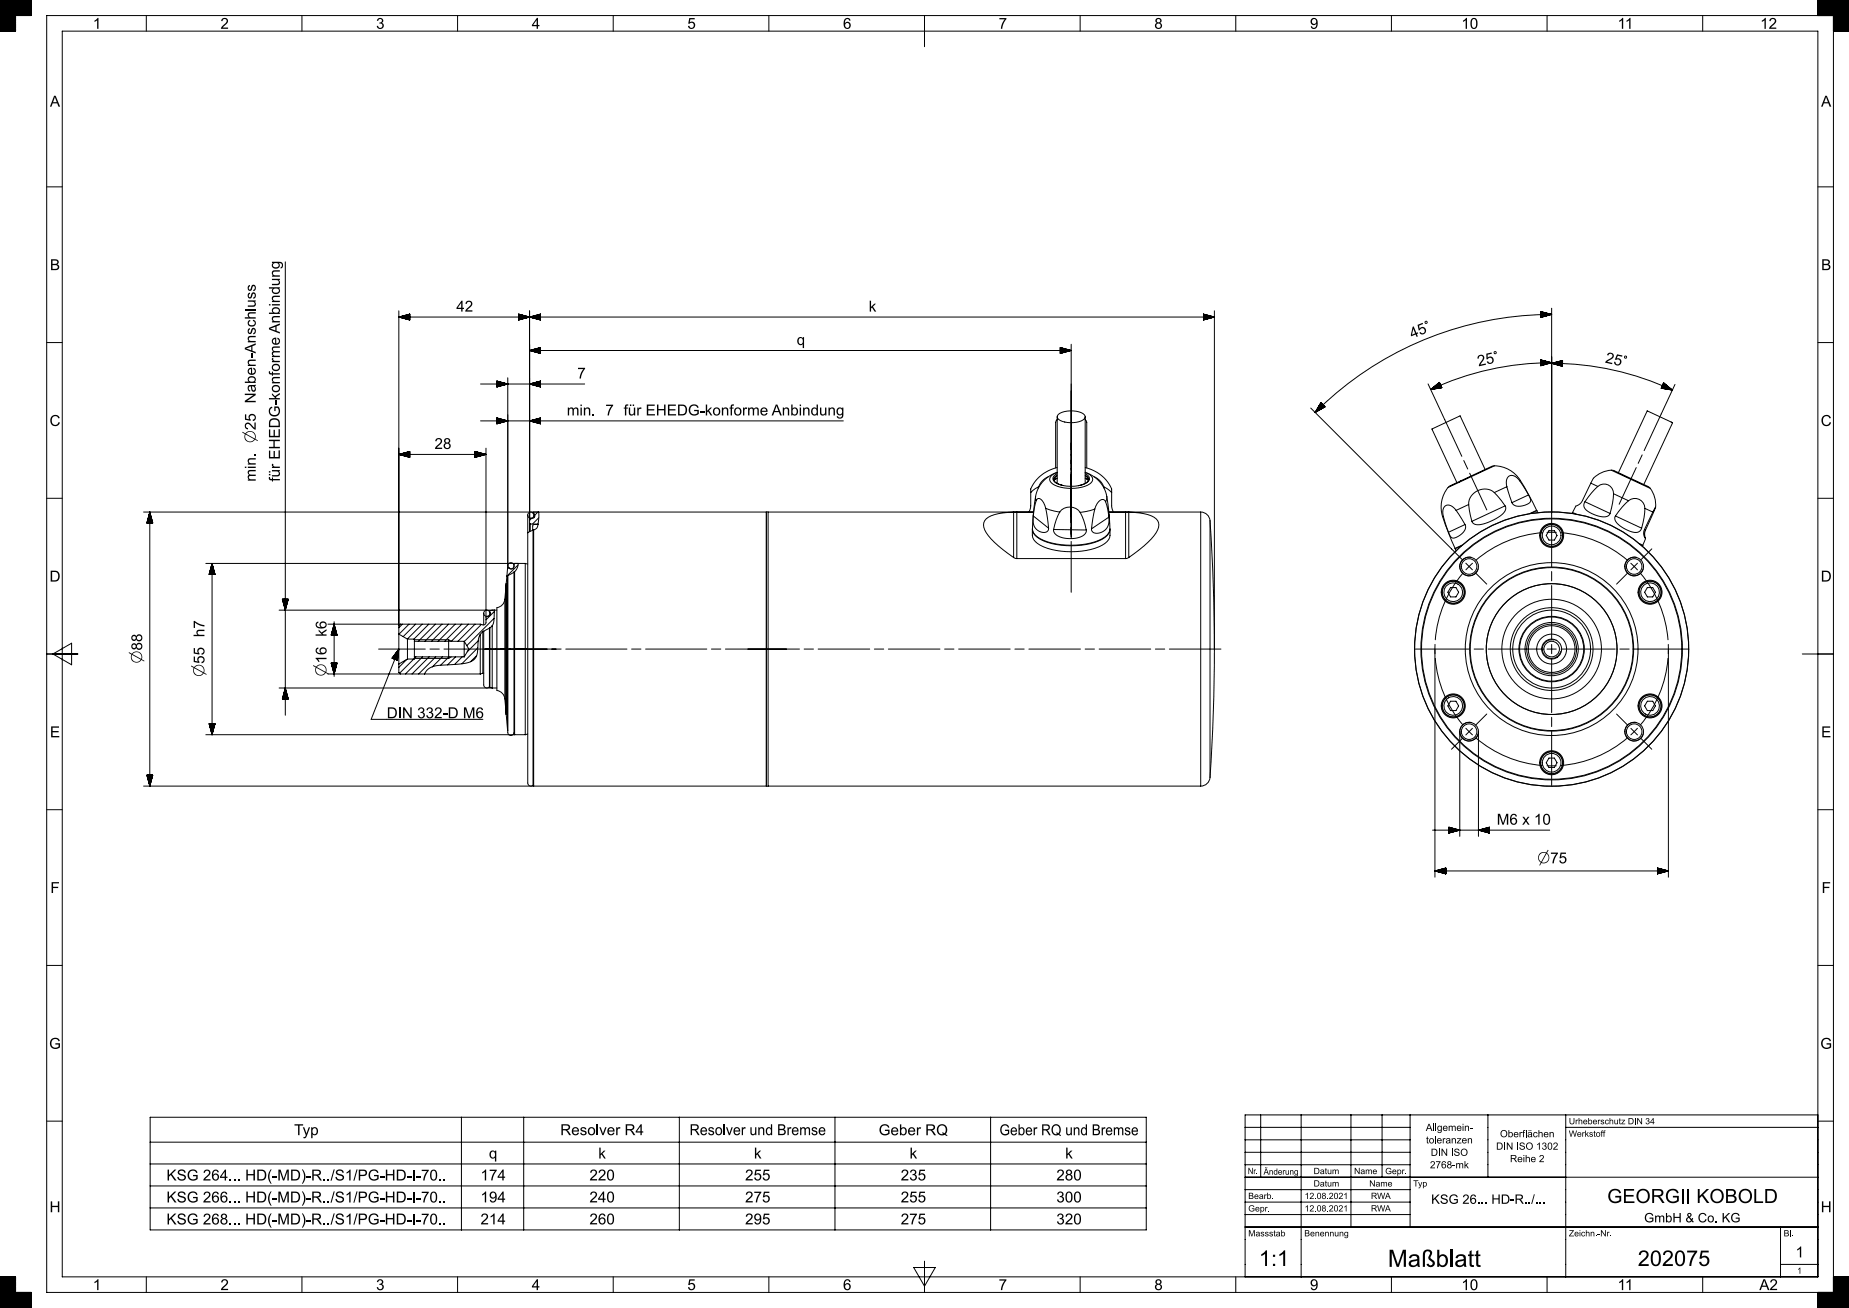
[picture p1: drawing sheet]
<svg xmlns="http://www.w3.org/2000/svg" width="594mm" height="420mm" viewBox="0 0 594 420" stroke-linecap="round" stroke-linejoin="round" font-family="sans-serif">
<g fill="none" stroke="#000" stroke-width=".32">
<path d="M0 .1h10M0 10h5M0 9.9h5M0 9.8h5M0 9.7h5M0 9.6h5M0 9.5h5M0 9.4h5M0 9.3h5M0 9.2h5M0 9.1h5M0 9h5"/>
<path d="M0 8.9h5M0 8.8h5M0 8.7h5M0 8.6h5M0 8.5h5M0 8.4h5M0 8.3h5M0 8.2h5M0 8.1h5M0 8h5M0 7.9h5M0 7.8h5"/>
<path d="M0 7.7h5M0 7.6h5M0 7.5h5M0 7.4h5M0 7.3h5M0 7.2h5M0 7.1h5M0 7h5M0 6.9h5M0 6.8h5M0 6.7h5M0 6.6h5"/>
<path d="M0 6.5h5M0 6.4h5M0 6.3h5M0 6.2h5M0 6.1h5M0 6h5M0 5.9h5M0 5.8h5M0 5.7h5M0 5.6h5M0 5.5h5M0 5.4h5"/>
<path d="M0 5.3h5M0 5.2h5M0 5.1h5M0 5h5M0 4.9h10M0 4.8h10M0 4.7h10M0 4.6h10M0 4.5h10M0 4.4h10M0 4.3h10M0 4.2h10"/>
<path d="M0 4.1h10M0 4h10M0 3.9h10M0 3.8h10M0 3.7h10M0 3.6h10M0 3.5h10M0 3.4h10M0 3.3h10M0 3.2h10M0 3.1h10M0 3h10"/>
<path d="M0 2.9h10M0 2.8h10M0 2.7h10M0 2.6h10M0 2.5h10M0 2.4h10M0 2.3h10M0 2.2h10M0 2.1h10M0 2h10M0 1.9h10M0 1.8h10"/>
<path d="M0 1.7h10M0 1.6h10M0 1.5h10M0 1.4h10M0 1.3h10M0 1.2h10M0 1.1h10M0 1h10M0 .9h10M0 .8h10M0 .7h10M0 .6h10"/>
<path d="M0 .5h10M0 .4h10M0 .3h10M0 .2h10M5 5v5h-5v-10h10v5h-10M20 10h564v400h-564zM47 5v5M97 5v5M147 5v5M197 5v5M247 5v5M297 5v10"/>
<path d="M347 5v5M397 5v5M447 5v5M497 5v5M547 5v5M584 .1h10M584 5v-5h10v10h-5M584 4.9h10M584 4.8h10M584 4.7h10M584 4.6h10M584 4.5h10"/>
<path d="M584 4.4h10M584 4.3h10M584 4.2h10M584 4.1h10M584 4h10M584 3.9h10M584 3.8h10M584 3.7h10M584 3.6h10M584 3.5h10M584 3.4h10M584 3.3h10"/>
<path d="M584 3.2h10M584 3.1h10M584 3h10M584 2.9h10M584 2.8h10M584 2.7h10M584 2.6h10M584 2.5h10M584 2.4h10M584 2.3h10M584 2.2h10M584 2.1h10"/>
<path d="M584 2h10M584 1.9h10M584 1.8h10M584 1.7h10M584 1.6h10M584 1.5h10M584 1.4h10M584 1.3h10M584 1.2h10M584 1.1h10M584 1h10M584 .9h10"/>
<path d="M584 .8h10M584 .7h10M584 .6h10M584 .5h10M584 .4h10M584 .3h10M584 .2h10M589 10h5M589 9.9h5M589 9.8h5M589 9.7h5M589 9.6h5"/>
<path d="M589 9.5h5M589 9.4h5M589 9.3h5M589 9.2h5M589 9.1h5M589 9h5M589 8.9h5M589 8.8h5M589 8.7h5M589 8.6h5M589 8.5h5M589 8.4h5"/>
<path d="M589 8.3h5M589 8.2h5M589 8.1h5M589 8h5M589 7.9h5M589 7.8h5M589 7.7h5M589 7.6h5M589 7.5h5M589 7.4h5M589 7.3h5M589 7.2h5"/>
<path d="M589 7.1h5M589 7h5M589 6.9h5M589 6.8h5M589 6.7h5M589 6.6h5M589 6.5h5M589 6.4h5M589 6.3h5M589 6.2h5M589 6.1h5M589 6h5"/>
<path d="M589 5.9h5M589 5.8h5M589 5.7h5M589 5.6h5M589 5.5h5M589 5.4h5M589 5.3h5M589 5.2h5M589 5.1h5M589 5h5M589 5v410M594 5h-579v410h579"/>
<path d="M15 60h5M584 60h5M91.7 84.1v145.6M128.1 99.8v103.8M170.1 99.8v68.3M390.1 99.8v108.6M498.5 99v83M15 110h5M128.1 101.8h262M128.1 101.8l3.5 .9M128.3 101.8h3.3M128.5 101.7h3.1"/>
<path d="M128.5 101.9h3.1M128.7 102h2.9M128.9 101.6h2.7M129.1 101.6h2.5M129.1 102.1h2.5M129.5 101.5h2.1M129.5 102.2h2.1M129.6 102.2h2M129.8 101.3h1.8M130 101.3h1.6M130 102.3h1.6M130.2 102.4h1.4"/>
<path d="M130.4 101.2h1.2M130.6 101.1h1M130.6 102.5h1M131 101h.6M131 102.6h.6M131.2 101h.4M131.2 102.6h.4M131.5 100.9h.1M131.5 102.7h.1M131.6 100.9v1.8M131.6 100.9l-3.5 .9M166.6 101.2l1.6 .1"/>
<path d="M166.6 101.3h1.8M166.6 101.4l2.2 .1M166.6 101.5l2.6 .1M166.6 101.6h2.8M166.6 101.7h3.1M166.6 101.8h3.3M166.6 100.9h.1M166.6 100.9l.5 .1M166.6 101h.7M166.6 101.1h1.1M166.6 101.2h1.3M166.6 102.7h.1"/>
<path d="M166.6 102.6h.7M166.6 102.3h1.6M166.6 102.2h2.2M166.6 101.9h3.1M166.6 100.9l7 1.8M166.6 100.9v1.8M167.1 102.6l-.5 .1M167.7 102.5h-1.1M168 102.4h-1.4M168.6 102.2l-2 .1M169.2 102.1h-2.6M169.6 102h-3"/>
<path d="M170.1 112.5h174M170.1 112.5l3.5 1M170.3 101.8h3.3M170.3 112.6h3.3M170.5 101.7h3.1M170.5 101.9h3.1M170.5 112.6h3.1M170.5 112.4h3.1M170.7 102h2.9M170.7 112.4h2.9M170.9 101.6h2.7M170.9 112.7h2.7"/>
<path d="M171.1 101.6h2.5M171.1 102.1h2.5M171.1 112.3h2.5M171.3 112.8h2.3M171.5 101.5h2.1M171.5 102.2h2.1M171.5 112.9h2.1M171.5 112.2h2.1M171.6 102.2h2M171.6 112.1h2M171.8 101.3h1.8M171.8 113h1.8"/>
<path d="M172 101.3h1.6M172 102.3h1.6M172 113.1h1.6M172 112h1.6M172.2 102.4h1.4M172.2 112h1.4M172.4 101.2h1.2M172.4 113.2h1.2M172.6 101.1h1M172.6 102.5h1M172.6 113.2h1M172.6 111.9h1"/>
<path d="M172.8 111.8h.8M173 101h.6M173 102.6h.6M173 113.3h.6M173.2 101h.4M173.2 102.6h.4M173.2 111.7h.4M173.3 113.4h.3M173.5 100.9h.1M173.5 102.7h.1M173.5 113.5h.1M173.5 111.6h.1"/>
<path d="M173.6 100.9v1.8M173.6 111.6v1.9M173.6 100.9l-7 1.8M173.6 111.6l-3.5 .9M340.6 113.5h.1M340.6 113.4h.3M340.6 113.2h1.3M340.6 113h1.8M340.6 112.8h2.4M340.6 112.6h3.3M340.6 111.6h.1M340.6 111.7h.5"/>
<path d="M340.6 111.8h.9M340.6 111.9h1.1M340.6 111.9l1.4 .1M340.6 112h1.6M340.6 112.1h2M340.6 112.2h2.2M340.6 112.2l2.6 .1M340.6 112.3l3 .1M340.6 112.4h3.1M340.6 111.6l3.5 .9M340.6 111.6v1.9M341.3 113.3l-.7 .1"/>
<path d="M341.7 113.2l-1.1 .1M342.2 113.1h-1.6M342.8 112.9l-2.2 .1M343.4 112.7l-2.8 .1M343.7 112.6l-3.1 .1M344.1 110.5v45.1M344.1 112.5l-3.5 1M386.6 101.2l1.6 .1M386.6 101.3h1.8M386.6 101.4l2.2 .1M386.6 101.5l2.6 .1M386.6 101.6h2.8"/>
<path d="M386.6 101.7h3.1M386.6 101.8h3.3M386.6 100.9l3.5 .9M386.6 100.9v1.8M386.6 100.9h.1M386.6 100.9l.5 .1M386.6 101h.7M386.6 101.1h1.1M386.6 101.2h1.3M386.6 102.7h.1M386.6 102.6h.7M386.6 102.3h1.6"/>
<path d="M386.6 102.2h2.2M386.6 101.9h3.1M387.1 102.6l-.5 .1M387.7 102.5h-1.1M388 102.4h-1.4M388.6 102.2l-2 .1M389.2 102.1h-2.6M389.6 102h-3M390.1 101.8l-3.5 .9M495 115.6l3.5 .9M495 115.6v1.8M495 100.1l3.5 .9"/>
<path d="M495 100.1v1.8M495 100.4l1.6 .1M495 100.8l3.1 .1M495.1 100.1h-.1M495.1 115.6h-.1M495.1 117.4h-.1M495.1 101.9h-.1M495.2 115.6h-.2M495.4 100.2h-.4M495.4 117.3l-.4 .1M495.4 101.8l-.4 .1M495.6 100.2h-.6"/>
<path d="M495.6 115.7h-.6M495.6 101.7l-.6 .1M495.8 117.2l-.8 .1M496 115.8h-1M496 100.3h-1M496 117.2h-1M496 101.6l-1 .1M496.2 115.9h-1.2M496.2 100.4h-1.2M496.4 117l-1.4 .1M496.4 101.5l-1.4 .1M496.6 116h-1.6"/>
<path d="M496.6 117h-1.6M496.6 101.5h-1.6M496.8 116h-1.8M497 100.6h-2M497 116.9l-2 .1M497 101.4l-2 .1M497.1 100.6h-2.1M497.1 116.1h-2.1M497.2 116.8l-2.2 .1M497.2 101.3h-2.2M497.5 116.2h-2.5M497.5 100.7h-2.5"/>
<path d="M497.5 116.7l-2.5 .1M497.5 101.2l-2.5 .1M497.7 100.8h-2.7M497.7 116.3h-2.7M497.7 101.2h-2.7M497.9 116.6l-2.9 .1M498.1 116.4h-3.1M498.1 116.6h-3.1M498.1 101.1h-3.1M498.3 116.4l-3.3 .1M498.3 100.9h-3.3M498.5 116.5a91.9 91.9 0 0 0-38.9 8.6"/>
<path d="M498.5 116.7a91.7 91.7 0 0 1 38.8 8.6M498.5 101a107.4 107.4 0 0 0-76 31.4M498.5 116.5l-3.5 .1M498.5 116.7l3.5-.9v1.8zM498.5 116.7h3.5M498.5 101l-3.5 .9M498.5 101h-3.5M498.5 116.5l-3.5 .9M498.7 116.7l3.3 .1M498.7 116.6h3.3M499 116.8h3M499 116.5h3"/>
<path d="M499.4 116.9h2.6M499.6 117h2.4M499.8 116.3h2.2l-2.4 .1M500 117.1h2M500.2 117.1l1.8 .1M500.2 116.2h1.8M500.6 117.2l1.4 .2-1.1-.1M500.6 116.1h1.4M500.8 116.1h1.2M501.1 117.4l.9 .1M501.1 116h.9M501.3 115.9h.7"/>
<path d="M501.5 117.5h.5M501.7 117.6h.3M501.7 115.8h.3M502 116.4l-2.8 .1M584 110h5M154.4 123.3h33.4M154.4 135.2h116.5M159.6 124.2h.1M159.6 124.2h.3M159.6 123.9h1.3M159.6 123.8h1.8M159.6 123.6h2.4"/>
<path d="M159.6 123.4h3.3M159.6 122.4h.1M159.6 122.4l.5 .1M159.6 122.5l.9 .1M159.6 122.6h1.1M159.6 122.7h1.4M159.6 122.8h1.6M159.6 122.8l2 .1M159.6 123h2.2M159.6 123l2.6 .1M159.6 123.1l3 .1M159.6 123.2h3.1"/>
<path d="M159.6 122.4l3.5 .9-3.5 .9M159.6 122.4v1.8M159.6 134.2v1.9M159.6 136h.5M159.6 135.8h1.1M159.6 135.7h1.6M159.6 135.4h2.6M159.6 135.3h3.1M159.6 134.2h.1M159.6 134.3h.3M159.6 134.3l.7 .1M159.6 134.4h.9"/>
<path d="M159.6 134.5h1.3M159.6 134.6h1.6M159.6 134.7h1.8M159.6 134.7l2.2 .1M159.6 134.8h2.4M159.6 134.9h2.8M159.6 135h3M159.6 135.1h3.3M159.6 134.2l3.5 1-3.5 .9M159.9 136l-.3 .1M160.3 124.1h-.7M160.5 135.9h-.9"/>
<path d="M160.7 124h-1.1M161 135.7l-1.4 .1M161.2 123.8l-1.6 .1M161.6 135.6h-2M161.8 123.7h-2.2M162 135.5h-2.4M162.4 123.5l-2.8 .1M162.6 135.3l-3 .1M162.7 123.4l-3.1 .1M163.1 121.3v60.4M170.3 123.4h3.3M170.3 135.1h3.3"/>
<path d="M170.5 123.4h3.1M170.5 123.2h3.1M170.5 135.3h3.1M170.7 123.2h2.9M170.7 135.3h2.9M170.7 135h2.9M170.9 123.5h2.7M170.9 134.9h2.7M171.1 123.1h2.5M171.1 135.4h2.5M171.3 123.6h2.3M171.3 135.5h2.3"/>
<path d="M171.3 134.8h2.3M171.5 123.7h2.1M171.5 123h2.1M171.5 134.8h2.1M171.6 122.9h2M171.6 135.6h2M171.8 123.8h1.8M171.8 134.7h1.8M172 123.8h1.6M172 122.8h1.6M172 135.7h1.6M172 134.6h1.6"/>
<path d="M172.2 122.7h1.4M172.2 135.7h1.4M172.4 123.9h1.2M172.4 134.5h1.2M172.6 124h1M172.6 122.6h1M172.6 135.8h1M172.8 122.6h.8M172.8 135.9h.8M172.8 134.4h.8M173 124.1h.6M173 134.4h.6"/>
<path d="M173.2 122.5h.4M173.2 136h.4M173.3 124.2h.3M173.3 136h.3M173.3 134.3h.3M173.5 124.2h.1M173.5 122.4h.1M173.5 134.2h.1M173.6 122.4l-3.5 .9 3.5 .9M173.6 122.4v1.8M173.6 134.2v1.9M173.6 134.2l-3.5 1 3.5 .9"/>
<path d="M339.6 133.8v21.4M339.6 134.7l-.5 .9v14.7M340 133.1a7.9 7.9 0 0 1 8.4 .1 1.21 1.21 0 0 1-1 1.9 8.6 8.6 0 0 1-7.3-.5 .97 .97 0 0 1-.1-1.5zM344.1 125.5v20.7M344.1 123.3v21.1M348.6 134.7l.5 .9v14.7M348.6 133.8v21.4M421.1 131l48.7 48.8M423.1 131.4l1.7-1.6-1.9 2M423.8 130.2l.7-.7-.8 .9M423.9 131.7l1.4-1.4-1.6 1.5M424.2 129.6l.2-.2-.4 .5"/>
<path d="M424.3 129.3v.1M424.4 131.4l1-1-1.2 1.1M424.5 129.5l-.6 .6M424.6 129.6l-1.1 1.1M424.7 129.7l-1.3 1.2M424.7 129.7l-1.5 1.6M424.9 129.9l-2.2 2.2M425 129.9l-2.4 2.4M425 130l-2.5 2.4M425.1 131l.4-.5-.6 .6M425.1 130.1l-2.3 2.1M425.1 130.1l-2.1 2"/>
<path d="M425.2 130.2l-1.9 1.8M425.4 130.5l-.7 .7M425.6 130.6l-.4 .3M425.6 130.6v.1M425.6 130.7l-3.1 1.7M425.6 130.7l-1.3-1.4-1.8 3.1M458.8 123.3l10.8 23.2M460.1 124.7l2.6-1.2-2.8 1.3M460.2 125l2.7-1.2-3.1 1.3M462.3 124.6l.8-.3-1.2 .4M462.4 122.8l.8 1.7M462.4 122.8l-2.8 2.3"/>
<path d="M462.4 122.8h-.1M462.5 122.9l-.5 .2M462.5 123l-.8 .3M462.5 123l-.9 .5M462.6 123.1l-1.3 .6M462.6 123.2l-1.6 .8M462.6 123.3l-1.8 .8M462.7 123.4l-2.2 .9M462.7 123.4l-2.3 1.1M462.8 123.6l-3.2 1.5M462.9 123.8l-2.5 1.2M462.9 123.9l-2.1 1"/>
<path d="M463 124l-2 .9M463 124.1l-1.6 .7M463 124.1l-1.3 .6M463.1 124.3l-.6 .3M463.2 124.4l-.5 .2M463.2 124.5h-.1M463.2 124.5l-3.6 .6M533.7 124.7l3.6 .6M533.7 124.6l.1 .1M533.7 124.6l.5 .1M533.8 124.4l1.1 .5M533.9 124.1l2 .9"/>
<path d="M533.9 124.1l2.4 1M534 124l2.5 1.1M534 123.9l2.9 1.3M534 123.9l3.1 1.3M534.1 123.8l3.2 1.5M534.1 123.7l2.8 1.3M534.2 123.5l2 .9M534.2 123.4l1.8 .9M534.3 123.3l1.4 .7M534.3 123.3l1.1 .5M534.3 124.8l-.5-.3 .9 .3M534.4 123.2l.9 .4"/>
<path d="M534.4 123.1l.6 .3M534.4 123.1l.4 .2M534.4 123h.1M534.5 123l2.8 2.3M534.5 123l-.8 1.7M535.3 124.9l-1.4-.6 1.8 .7M536.5 124.6l-2.3-1 2.4 1.2M538.1 123.4l-9.9 21.3M15 160h5M128.1 145.9h28M128.1 145.9l3.5 1M128.3 145.9h3.3"/>
<path d="M128.5 146h3.1M128.7 146.1h2.9M128.7 145.8h2.9M128.9 145.7h2.7M129.1 146.2h2.5M129.3 146.2h2.3M129.3 145.6h2.3M129.5 145.6h2.1M129.6 146.3h2M129.8 146.4h1.8M129.8 145.5h1.8M130 145.4h1.6"/>
<path d="M130.2 146.5h1.4M130.4 145.3h1.2M130.6 146.6h1M130.8 146.6h.8M130.8 145.2h.8M131 145.2h.6M131.2 146.7h.4M131.3 146.8h.3M131.3 145.1h.3M131.5 145h.1M131.6 145v1.9M131.6 145l-3.5 .9"/>
<path d="M152.6 146.7h.5M152.6 146.6h1.1M152.6 146.3h2M152.6 146.2h2.6M152.6 146h3.1M152.6 145h.1M152.6 145.1h.3M152.6 145.1l.7 .1M152.6 145.2h.9M152.6 145.3h1.3M152.6 145.4h1.6M152.6 145.5h1.8"/>
<path d="M152.6 145.5l2.2 .1M152.6 145.6h2.4M152.6 145.7h2.8M152.6 145.8h3M152.6 145.8l3.3 .1M152.6 145l3.5 .9M152.6 145v1.9M152.9 146.8h-.3M153.5 146.6l-.9 .1M154 146.5h-1.4M154.4 146.4h-1.8M155 146.2l-2.4 .1"/>
<path d="M155.6 146.1h-3M156.1 143.9v56l-.1 .5-.6 .3-1.1-.3h-49M156.1 145.9l-3.5 1M331.1 158.2v4.4l-.5 1.8M332.7 159.5l.2 1.3M332.7 159.5l-.7 5.4-.3 4.8M333.7 156.3l-2.6 1.9M333.7 156.3l-.2 .5M336.9 153l-2.1 1.5-1.1 1.8M338.5 154h.1M338.5 154a3.2 3.2 0 0 0 3 1.9M339.6 150.1a11.3 11.3 0 0 0-8.5 7.3v.8"/>
<path d="M339.6 151.7a10 10 0 0 0-6.9 7.8M339.6 152.1a1.62 1.62 0 0 0-1.4 1.6 1.62 1.62 0 0 0 1.4 1.6 11.5 11.5 0 0 0 9.6-.4 1.53 1.53 0 0 0 .8-1.6 1.53 1.53 0 0 0-1.4-1.2M339.6 152.8l-.6 .4-.5 1M339.6 152.5l-.9 1-.2 .5M339.6 153.6l-1 .7M339.6 151.7a2.43 2.43 0 0 0-2.3 2.7 7.9 7.9 0 0 0 6.8 2.4 7.9 7.9 0 0 0 6.8-2.4 2.43 2.43 0 0 0-2.3-2.7M339.7 153.5l-1.2 .8M344.1 152.2v20.7M344.1 150.4v21.2M344.1 151.5v16.4M344.1 142.2v8.9M344.1 157.1v8.8"/>
<path d="M348.6 152.8l.6 .4 .5 1-1.1-.7M348.6 152.5l.6 .5 .5 1M348.6 153.6l1.1 .7M348.6 150.1a11.4 11.4 0 0 1 8.5 7.3v.8M348.6 151.7a10 10 0 0 1 7 7.8M349.7 154a3.3 3.3 0 0 1-3.2 1.9M349.7 154h.1M351.5 153.1l2 1.4 1.1 1.8M354.6 156.3l2.5 1.9M354.6 156.3l.1 .5M355.6 159.5l.6 4.9 .4 5.3M355.6 159.5l-.4 1.6"/>
<path d="M357.1 158.2v4.4l.6 1.8M465.2 156.5a10 10 0 0 0-1.7 9.4M470.2 147.9l1.3 2.7M472.1 152l5.5 11.7M477.1 150.7l-8-17.2-2.3 1.1-6.8 3.2 8 17.2M480.1 158.2l3.4 4.2M480.1 158.2a5.1 5.1 0 0 0-5.3-.7 5.1 5.1 0 0 0-3 4.5M480.1 149.6a10 10 0 0 1 8.3 4.7M480.1 149.6l-.9 .2-3.3 1.5-10 4.7-.7 .5M480.1 149.6l-14.9 6.9M484.1 156.3l-4 1.9M484.1 156.3l1.6 5.1"/>
<path d="M488.2 154.4l2.9 4.5M488.2 154.4a2.69 2.69 0 0 0-3.6-1.4l-.7 1.5 .2 1.8M488.4 154.3l2.8 4.7 2.5 4.9M488.4 154.3l-.2 .1M491.1 158.9l.6 1.9-.3 .6-.8 .5-1.6 .6h-1.5l-1.1-.3-.7-.8M491.1 158.9l-5.4 2.5M511.1 155.1l-2.9 5.9-.8 1-1.1 .5-1.1 2.1M511.1 155.1l2.2 1.1M513.3 156.2a3 3 0 0 1 3.3-.5 3 3 0 0 1 1.8 2.8M513.3 156.2l-2 2.1-2.1 2.8M517.6 151a7.7 7.7 0 0 0-6.2 3.4l-.3 .7M517.6 151a53.4 53.4 0 0 1 9.7 4.2l2.3 1.1 .6 .5"/>
<path d="M517.6 151l12.6 5.8M518.4 158.5l-.3 3-.9 3.4M518.4 158.5l4.8 2.3M519.9 151.8l9.3-19.9 4.9 2.3 3.2 1.5-9.2 19.9M525.6 150.1l-5.4 11.8M527.6 146.1l-1.3 2.7M530.2 156.8a9 9 0 0 1 1.7 6.1M584 160h5M46.1 164.4h200.1M47.2 167.9h1.9M47.3 167.6v.3M47.3 167.5v.4"/>
<path d="M47.4 167.1v.8M47.5 166.9v1M47.6 166.5v1.4M47.6 166.3v1.6M47.7 165.9v2M47.8 165.6v2.3M47.9 165.4v2.5M48 165v2.9M48 164.8v3.1M48.1 164.4v88M48.1 164.4l-.9 3.5M48.1 164.4l1 3.5"/>
<path d="M48.2 164.6v3.3M48.3 165v2.9M48.3 165.2v2.7M48.4 165.6v2.3M48.5 165.7v2.2M48.6 166.1v1.8M48.6 166.3v1.6M48.7 166.7v1.2M48.8 167.1v.8M48.9 167.3v.6M49 167.6v.3M49 167.8v.1"/>
<path d="M169.5 165.4v5.6M170.1 168.1v2.6M170.1 168.1l.2 .2M170.3 168.3v2.3M170.3 168.3h2.6M170.8 166.4l-.7 .7M171.2 164.6v.1M171.3 164.8h.1M171.3 164.8l.3 .3M171.4 170.2v82.2l-.2-.2v-82M171.4 164.4l-.1 .4M171.4 170.2l-1.9 .8v76.8a8.6 8.6 0 0 0 .3 4.3l.7 .3 .7-.3"/>
<path d="M171.5 165.4v.8M171.6 165.1l.2 .5-.2 .6-1.5 .4M171.6 165.1v1.1M172.8 164.4l-1 1M172.8 168.4h-1.2l-.4 .3-.1 1.6M173 164.4l.1 1.9-.4 2.7-.4 .7-.9 .5M173.1 166.3l-2 2M246.2 164.4h.6M246.2 164.4v88M246.8 164.4v88M246.8 164.4h85.2M325.6 164.4h1.1v15"/>
<path d="M325.6 164.4l-3.4 .3a8 8 0 0 0-5.8 2.5 4.2 4.2 0 0 0 1.1 4.8l3.2 3.3 4.9 3.7M325.6 179l1.1 .4M325.6 164.4v14.6M326.7 179.4h34.9M331.7 169.8a4.9 4.9 0 0 0 3.6 3.7 25.3 25.3 0 0 0 18.7-.5 4.3 4.3 0 0 0 2.6-3.2 4.7 4.7 0 0 1-3.7 5.8 25.3 25.3 0 0 1-18.7-.5 4.4 4.4 0 0 1-2.5-5.3zM331.7 169.9a4.7 4.7 0 0 0 3.6 3.8 25.2 25.2 0 0 0 18.7-.5 4.2 4.2 0 0 0 2.6-3.3M331.9 165.7l.2 2.7 .4 1 .7 .8 1.2 .6 1.3 .2 .9-.5 .3-.9M331.9 165.7l5 3.9M332.9 160.8l-1 4.9M332.9 160.8l.6-.7a3.3 3.3 0 0 1 2.4 3.1M335.9 163.2l1 6.4M335.9 163.2l4.5 1.2"/>
<path d="M338.5 170l.3 1.2 1 .9 1.7 .6 2.2 .3 2.2-.2 1.7-.6 1.1-.9 .3-1.1M338.5 170l10.5 .2M340.4 164.4l-1.1 2.5-.8 3.1M340.4 164.4a4.1 4.1 0 0 1 6.6 .1M344.1 173.9v16.3M344.1 169.4v3M347 164.5l1.1 2.6 .9 3.1M351.7 163.5l-1 6.3M351.7 163.5l-4.7 1M355.2 161.1l1 4.9M355.2 161.1a1.06 1.06 0 0 0-1.8-.5 5.1 5.1 0 0 0-1.7 2.9M356.2 166l-.2 2.8-.6 1-.8 .7-1.4 .6-1.3 .1-1-.5-.2-.9"/>
<path d="M356.2 166l-5.5 3.8M362.6 164.4h-1v15M362.6 179l-1 .4M362.6 164.4l3.5 .3a8 8 0 0 1 5.8 2.5 4.2 4.2 0 0 1-1.2 4.8l-3.2 3.3-4.9 3.7M362.6 164.4v14.6M385.7 164.4a3 3 0 0 1 3 2.8M385.7 164.4v88M385.7 164.4h-29.5M388.7 167.2l1.1 20.5 .3 20.7M388.7 167.2v82.4M463.5 165.9l1.8 5.2 2.2 5M463.7 165.8l-.2 .1"/>
<path d="M463.7 165.8l1.6 5.1M467.5 176.1h.1M467.5 176.1v.1M467.5 176.2l.3 .6M467.8 163.9l2.9 4.5M467.8 163.9a2.68 2.68 0 0 0-3.6-1.4l-.4 .6-.3 .9 .2 1.8M469.5 175.3l-2 .9M469.7 175l-2.2 1.1M470.7 168.4l.1 1-.4 1.1-1 1.1-1.4 .9-1 .3-.6-.1-1.1-1.8M470.7 168.4l-5.4 2.5M471.8 162l-4 1.9M471.8 162l1.1 5.4"/>
<path d="M472.7 179a3 3 0 0 0-3.6 2.1 3 3 0 0 0 2.1 3.7 3 3 0 0 0 3.7-2.1M483.5 162.4l.2 1.2-.7 1.2-1.5 1.2-2.2 1.2-2.4 .9-1.9 .4-1.4-.2-.7-.9M483.5 162.4l-10.6 5M493.7 163.9v.1M493.7 163.9h.1M493.7 163.9l-2.3 1M493.7 164l-2 .9M493.7 164l.3 .6M495.5 171a37.5 37.5 0 0 0-21.3 8.9M497 170.9h3M497.6 170.4h1.7l.9 1.5-.9 1.5h-1.7l-.9-1.5zM501.5 171a37.5 37.5 0 0 1 21.3 8.9"/>
<path d="M505.2 164.5l1.1 .6M505.2 164.5l-.2 .4M509.2 161.1l-.4 1.1 .3 1 .9 .9 1.5 .9 2 .7 1.8 .3 1.2-.3 .7-.8M509.2 161.1l8 3.8M519 165.7l-.2 1 .5 1.1 1.4 1.3 2 1.1 1.7 .6 1.4 .2 1-.4 .6-1M519 165.7l8.4 3.9M523.2 160.8l-2.1 2.1-2.1 2.8M523.2 160.8a3.2 3.2 0 0 1 3.4-.5 3.2 3.2 0 0 1 1.8 2.9M525.8 179a3 3 0 0 0-3.7 2.1 3 3 0 0 0 2.1 3.7 3 3 0 0 0 3.7-2.1M526.6 174.5l1.2 .6M527.8 175.1l-.2 .3M528.3 170l-.3 1.6 .6 1.4-.3-1.4 .3-1.4"/>
<path d="M528.3 170l.3 .2M528.4 163.2l-.2 3-.8 3.4M528.4 163.2l2.6 1.2M528.6 172.9l-.8 2.2M530.6 176.2l-3.5 3.6M531 164.4l-2.7 5.6M531 164.4l.9-1.6-3.3 7.4M66.1 180.9h102.6M67.2 184.4h1.9M67.3 184.1v.3M67.3 184v.4M67.4 183.6v.8"/>
<path d="M67.5 183.4v1M67.6 183v1.4M67.6 182.8v1.6M67.7 182.4v2M67.8 182.1v2.3M67.9 181.9v2.5M68 181.5v2.9M68 181.3v3.1M68.1 180.9v55M68.1 180.9l-.9 3.5M68.1 180.9l1 3.5M68.2 181.1v3.3"/>
<path d="M68.2 181.3v3.1M68.3 181.7v2.7M68.4 182.1v2.3M68.5 182.2v2.2M68.6 182.6v1.8M68.6 182.8v1.6M68.7 183.2v1.2M68.8 183.6v.8M68.9 183.8v.6M69 184.1v.3M69 184.3v.1M89.7 195.9h69.9"/>
<path d="M90.7 192.4l1 3.5 .9-3.5M90.7 192.4h1.9M90.7 192.4l.1 .3M90.8 192.4v.5M90.9 192.4v.9M91 192.4v1.1M91 192.4l.1 1.4M91.1 192.4v1.6M91.2 192.4v2M91.3 192.4l.1 2.4M91.4 192.4v2.6M91.5 192.4v3"/>
<path d="M91.6 192.4v3.1M91.8 192.4l-.1 3.3M91.8 192.4v3M91.9 192.4v2.8M92 192.4v2.4M92.1 192.4l-.1 2.2M92.1 192.4v1.8M92.2 192.4v1.6M92.3 192.4v1.2M92.4 192.4v.9M92.5 192.4l-.1 .7M92.5 192.4v.3"/>
<path d="M92.6 192.4v.1M107.3 199.6v17.6M155.4 196.9v3.8M157.2 196.3v.1M157.3 196.5h.1M157.3 196.5l.1 .1M157.4 196.6a.88 .88 0 0 1 0 1.1 .88 .88 0 0 1-1.1 .2l-.2 .2M157.4 196.6v.2M157.4 196.9v.8M158.1 195.9l-.7 .2-.1 .4M158.7 198.6l-8.7 8.7M158.8 196.3l-2.7 2.7"/>
<path d="M158.9 195.9l-.3 3.6-.5 1.4M162.2 192.4a3.3 3.3 0 0 1-2.6 2.8v26.4a3.3 3.3 0 0 1 2.6 2.8M162.2 192.4v32M162.6 187.4v42zM163.1 181.7v.5M163.5 182.2l-.5 .5M165.1 183.7l-2 1.1v46.7a8.7 8.7 0 0 0 .3 4.4 1 1 0 0 0 1.1 .2 1 1 0 0 0 .6-.9M165.1 183.7h.1M165.3 180.9l-.2 1a.88 .88 0 0 1-.7 .8 .88 .88 0 0 1-1-.6l-.3 .2-.9 10.1M165.3 183.6v52.3l-.2-.2v-52M165.3 183.6l-.2 .1M166.4 181.4l-3.6 3.6 .3-.1v49.7"/>
<path d="M166.5 180.9l-.4 1.5-.8 1.2M168.7 180.9v55M168.7 180.9l.8 .2M466 188.7h1.7l.9 1.5-.9 1.5h-1.7l-.9-1.5zM469.9 184.1a37.5 37.5 0 0 0-8.8 21.3M470.9 180.8l2.1 2.2M473 180.9l-2.1 2.1M474.1 184l3.5 3.6M498.5 183.5v3M498.5 188v17.4M522.9 184l-3.6 3.6M523.9 180.9l2.1 2.1"/>
<path d="M526.1 180.8l-2.2 2.2M527 184.1a37.5 37.5 0 0 1 8.9 21.3M529.2 188.7h1.8l.8 1.5-.8 1.5h-1.8l-.8-1.5zM15 210h10M17 210l6-3.5v7zM105.3 216.4h49M106.4 212.9l.9 3.5 1-3.5M106.4 212.9h1.9M106.4 203.9l.9-3.5 1 3.5M106.4 203.9h1.9M106.4 203.8v.1M106.4 212.9v.1"/>
<path d="M106.5 212.9v.5M106.5 203.5v.4M106.6 203.3v.6M106.6 212.9v.7M106.6 212.9l.1 1.1M106.7 202.9v1M106.7 202.7v1.2M106.7 212.9v1.2M106.8 212.9v1.6M106.8 202.3v1.6M106.9 212.9v2M106.9 201.9v2"/>
<path d="M107 201.7v2.2M107 212.9v2.2M107 212.9l.1 2.6M107.1 201.4v2.5M107.1 201.2v2.7M107.1 212.9v2.8M107.2 212.9v3.1M107.2 200.8v3.1M107.3 200.6v3.3M107.3 212.9v3.3M107.4 200.8v3.1M107.5 212.9l-.1 3.1"/>
<path d="M107.5 201.2v2.7M107.5 212.9v2.8M107.6 201.4v2.5M107.6 212.9v2.6M107.7 201.7v2.2M107.7 212.9v2.2M107.7 201.9v2M107.8 212.9l-.1 2M107.8 202.3v1.6M107.9 212.9l-.1 1.6M108 202.7v1.2M108 212.9v1.2"/>
<path d="M108 202.9v1M108.1 212.9l-.1 1.1M108.1 203.3v.6M108.1 212.9v.7M108.2 203.5v.4M108.2 212.9v.5M108.3 203.8v.1M108.3 212.9v.1M121.6 208.4h15M126.1 211.1l-.1 .2M126.3 210.9l-.2 .5M126.5 210.6l-.4 .8"/>
<path d="M126.7 210.3l-.5 1.1M127.1 209.8l-.8 1.7 .5-1.3M127.4 209.4l-.9 2.1 .7-1.8M127.7 209.1l-1.1 2.5M127.7 211.9v.1M127.7 211.7l-.1 .3M127.8 211.1l-.2 .9 .2-.7M127.9 210.6l-.5 1.3 .5-1.1M127.9 210.2l-.6 1.6M127.9 210l-.7 1.8M128 209.6l-.9 2.2M128 208.6l-1.3 3 1.1-2.7"/>
<path d="M128 209.2l-1 2.5M128.1 209l-1.1 2.7M128.1 208.6l-1.2 3.1M128.1 203.6v4.8M128.1 208.4v4.8M128.1 213.2v2.7l.5 .5M128.1 203.6l2.8 1.6M128.1 208.4l-8.9 22.6h35.9M128.1 208.4l-2.1 2.9 1.7 .7M128.1 208.4l-.4 3.6M128.6 200.4l-.5 .5M129.3 200.4l-1.2 1.2"/>
<path d="M130.7 211.7l-2.6 2.6M130.9 205.2v6.4M130.9 205.2h2.2v.7M130.9 211.6l-2.8 1.6M131.4 200.4l-3.2 3.2M132.9 211.6l-4.5 4.6M133.1 205.9v5M133.1 205.4h11M133.1 210.9v.7h-2.2M133.1 205.9h16M133.1 210.9h16M133.5 200.4l-4 4"/>
<path d="M133.6 210.9l-.5 .5h11M135.6 200.4l-4.7 4.8M135.7 210.9l-5.5 5.5M137.8 200.4l-4.8 4.8M137.9 210.9l-5.5 5.5M138.1 208.4h3M139.9 200.4l-5.5 5.5M140 210.9l-5.5 5.5M142 200.4l-5.5 5.5M142.1 210.9l-3.2 3.3M142.6 208.4h21.3M144.1 205.4v6"/>
<path d="M144.1 200.4l-5.5 5.5M144.2 210.9l-2.7 2.7M145 210.9l-.9 .5M146.2 200.4l-5.5 5.5M146.4 210.9l-2.6 2.6M148.4 200.4l-5.5 5.5M148.5 210.9l-2.5 2.5M149.1 205.9v5M149.1 205.9l1.5 2.5-1.5 2.5M150.5 200.4l-5.5 5.5-.9-.5M152.6 200.4l-5.5 5.5M153.1 210.6l-2 1.9"/>
<path d="M153.5 208l-5.1 5.1M153.7 205.7l-3.6 3.6M154.3 203.7v12.7M154.3 203.7l-.6 1.8-.4 4.3-.7 1.6a9.8 9.8 0 0 1-6.9 2l-4.6 .2-2.1 .5-1.5 .8-1.1 1.5M154.6 200.5l-5.4 5.5M155.1 202.9v13.3M155.1 202.9l-.8 .8M155.1 216.2l-.8 .2M155.4 216.2h-.3M155.4 202.7v13.4a9.2 9.2 0 0 0 .3 4.5l.7 .3 .8-.4M156.1 208.4h19.7M157.2 201.7l.2 19"/>
<path d="M157.2 201.7l-2.1 1.2M157.4 201.6v19.1M157.4 201.6l-.2 .1M158.1 200.9v20l-.7-.2M158.1 200.9l-.7 .7M163.6 208.4h15M165.4 208.4h3.7M177.3 208.4h3M181.8 208.4h19.6M202.9 208.4h3M207.4 208.4h19.6M228.5 208.4h3"/>
<path d="M233 208.4h19.7M240.3 208.4h16.5M258.3 208.4h3M262.8 208.4h16.6M280.9 208.4h3M285.4 208.4h16.6M303.5 208.4h3M308 208.4h16.5M326 208.4h3M330.5 208.4h16.6M348.6 208.4h3M353.1 208.4h16.6"/>
<path d="M371.2 208.4h3M375.7 208.4h16.5M390.1 208.4l-.3 20.8-1.1 20.4M454.7 208.4h17.4M461 208.4v73.3M461 206.9v3M461.1 211.4a37.5 37.5 0 0 0 8.8 21.3M473.6 208.4h3M478.1 208.4h17.4M495.2 208.5h.1M497 208.4h3M498.5 206.9v3"/>
<path d="M498.5 211.4v17.4M499.3 205.5a3 3 0 0 0-3.7 2.1 3 3 0 0 0 2.1 3.7 3 3 0 0 0 3.7-2.1M500 205.6h-.1M500.3 211l-.1 .1M501.5 208.4h17.4M501.6 208.6v.1M508 204.1h.1M520.4 208.4h3M524.9 208.4h17.4M535.9 211.4a37.5 37.5 0 0 1-8.9 21.3M535.9 206.9v3M536 208.4v73.3"/>
<path d="M579 210h10M66.1 235.9h102.6M67.2 232.4h1.9M67.2 232.4l.9 3.5M67.2 232.4l.1 .3M67.3 232.4v.5M67.4 232.4v.9M67.5 232.4v1.1M67.5 232.4l.1 1.4M67.6 232.4v1.6M67.7 232.4v2M67.8 232.4v2.4"/>
<path d="M67.9 232.4v2.6M67.9 232.4l.1 3M68 232.4v3.1M68.2 232.4v3.3M68.3 232.4l-.1 3.1M68.4 232.4l-.1 2.8M68.4 232.4v2.4M68.5 232.4v2.2M68.6 232.4v1.8M68.7 232.4l-.1 1.6M68.8 232.4l-.1 1.2M68.8 232.4v.9"/>
<path d="M68.9 232.4v.7M69 232.4v.3M69 232.4v.1M69.1 232.4l-1 3.5M89.7 220.9h69.9M90.7 224.4l1-3.5 .9 3.5M90.7 224.4h1.9M90.8 224.1v.3M90.8 224v.4M90.9 223.6v.8M91 223.4v1M91.1 223v1.4"/>
<path d="M91.1 222.8v1.6M91.2 222.4v2M91.4 222.1v2.3M91.4 221.9v2.5M91.5 221.5v2.9M91.6 221.3v3.1M91.7 221.1v3.3M91.8 221.5v2.9M91.9 221.7v2.7M92 222.1v2.3M92 222.2v2.2M92.1 222.6v1.8"/>
<path d="M92.2 222.8v1.6M92.3 223.2v1.2M92.4 223.6v.8M92.4 223.8v.6M92.5 224.1v.3M92.6 224.3v.1M162.2 224.4l.9 10.2M163.1 234.6v.1M169.5 235.7l-.8 .2M466 225.2h1.7l.9 1.5-.9 1.5h-1.7l-.9-1.5zM469 234.9v33.7M469.8 237.1l-3.5 3.5"/>
<path d="M470.9 233.9l2.1 2.1M472.7 232a3 3 0 0 0-3.6 2.2 3 3 0 0 0 2.1 3.6 3 3 0 0 0 3.7-2.1M473 233.9l-2.1 2.1M474.2 237a37.5 37.5 0 0 0 21.3 8.8M475 234.9v33.7M477.6 229.3l-3.5 3.5M498.5 230.3v3M498.5 234.8v17.4M519.3 229.3l3.6 3.5M522.8 237a37.5 37.5 0 0 1-21.3 8.8M523.9 233.9l2.2 2.1M525.8 232a3 3 0 0 0-3.7 2.2 3 3 0 0 0 2.1 3.6 3 3 0 0 0 3.7-2.1"/>
<path d="M526 233.9l-2.1 2.1M527.1 237.1l3.5 3.5M529.2 225.2h1.8l.8 1.5-.8 1.5h-1.8l-.8-1.5zM15 260h5M46.1 252.4h200.1M47.2 248.9h1.9M47.2 248.9l.9 3.5M47.2 248.9l.1 .3M47.3 248.9v.5M47.4 248.9v.9M47.5 248.9v1.1M47.5 248.9l.1 1.4"/>
<path d="M47.6 248.9v1.6M47.7 248.9v2M47.8 248.9v2.4M47.9 248.9v2.6M47.9 248.9l.1 3M48 248.9v3.1M48.2 248.9v3.3M48.3 248.9v3M48.4 248.9l-.1 2.8M48.4 248.9v2.4M48.5 248.9v2.2M48.6 248.9v1.8"/>
<path d="M48.7 248.9l-.1 1.6M48.8 248.9l-.1 1.2M48.8 248.9v.9M48.9 248.9v.7M49 248.9v.3M49 248.9v.1M49.1 248.9l-1 3.5M246.2 252.4h.6M246.8 252.4h138.9M388.7 249.6a3 3 0 0 1-3 2.8M497 245.9h3M497.6 243.4h1.7l.9 1.5-.9 1.5h-1.7l-.9-1.5z"/>
<path d="M584 260h5M460.2 266.6h37.7M461 279.7h75M461 279.7l3.5 .9M461 279.7l3.5-1v1.9M461.2 279.7h3.3M461.4 279.6h3.1M461.5 279.8h3M461.5 279.5h3M461.7 279.9h2.8M461.9 279.4h2.6M462.1 280h2.4"/>
<path d="M462.1 279.4h2.4M462.5 279.3h2M462.7 279.2h1.8M463.1 279.1h1.4M463.4 279h1.1M463.6 279h.9M464 278.9h.5M464.2 278.8h.3M465.5 265.6l3.5 1-3.5 .9zM465.5 265.6l.2 .1M465.5 265.7l.6 .1M465.5 265.8h.8"/>
<path d="M465.5 265.9l1.2 .1M465.5 266h1.4M465.5 266.1h1.8M465.5 266.2h1.9M465.5 266.2l2.3 .1M465.5 266.3l2.7 .1M465.5 266.4h2.9M465.5 266.5h3.3M465.5 267.4h.4M465.5 267.1h1.4M465.5 267h1.9M465.5 266.7h2.9"/>
<path d="M465.7 267.4l-.2 .1M466.3 267.3h-.8M466.7 267.2h-1.2M467.3 267l-1.8 .1M467.8 266.9h-2.3M468.2 266.8h-2.7M468.8 266.6l-3.3 .1M475 266.6l3.5-1v1.9zM475.1 266.5h3.4M475.1 266.6h3.4M475.5 266.4h3M475.5 266.7h3"/>
<path d="M475.7 266.4h2.8M475.7 266.8h2.8M476.1 266.3h2.4M476.1 266.9h2.4M476.5 266.2h2M476.5 267h2M476.7 266.1h1.8M476.7 267h1.8M477 266h1.5M477 267.1h1.5M477.2 266h1.3M477.2 267.2h1.3"/>
<path d="M477.6 265.8h.9M477.6 267.3h.9M477.8 265.8h.7M478 267.4h.5M478.2 265.7h.3M478.2 267.4h.3M532.5 280h2.3M532.5 279.8h2.9M532.5 278.7l.3 .1M532.5 278.9h.4M532.5 278.9l.8 .1M532.5 279h1"/>
<path d="M532.5 279.1h1.4M532.5 279.2h1.8M532.5 279.3h2M532.5 279.3l2.3 .1M532.5 279.4h2.5M532.5 279.5h2.9M532.5 279.6h3.1M535.2 279.9h-2.7M535.8 279.7l-3.3 .1M536 279.7l-3.5-1v1.9M536 279.7l-3.5 .9M462.3 280h2.2"/>
<path d="M462.7 280.1h1.8M463.1 280.2h1.4M463.3 280.3h1.2M463.6 280.4h.9M463.8 280.4h.7M464.2 280.5h.3M464.4 280.6h.1M532.5 280.6h.1M532.5 280.5h.3M532.5 280.4h.8M532.5 280.2h1.4M533.1 280.4l-.6 .1"/>
<path d="M533.7 280.3h-1.2M534.3 280.1l-1.8 .1M534.6 280l-2.1 .1M15 310h5M584 310h5M15 360h5M48.2 358.8h320v36.1h-320zM148.2 358.8v36.1M168.2 358.8v36.1M218.2 358.8v36.1M268.2 358.8v36.1M318.2 358.8v36.1"/>
<path d="M405 358v20M418 358v52M434 358v36M444 358v20M453 358v36M478 358v20M503 358v52M584 360h5M584 358h-184v52M48.2 366.8h320M48.2 373.8h320M400 378h184"/>
<path d="M400 362h53M400 366h53M400 370h53M400 374h53M503 362h81M48.2 380.8h320M48.2 387.9h320M400 382h53M400 386h53M400 390h53M400 394h184M572 394v16"/>
<path d="M0 418.9h10M0 418.8h10M0 418.7h10M0 418.6h10M0 418.5h10M0 418.4h10M0 418.3h10M0 418.2h10M0 418.1h10M0 418h10M0 417.9h10M0 417.8h10"/>
<path d="M0 417.7h10M0 417.6h10M0 417.5h10M0 417.4h10M0 417.3h10M0 417.2h10M0 417.1h10M0 417h10M0 416.9h10M0 416.8h10M0 416.7h10M0 416.6h10"/>
<path d="M0 416.5h10M0 416.4h10M0 416.3h10M0 416.2h10M0 416.1h10M0 416h10M0 415.9h10M0 415.8h10M0 415.7h10M0 415.6h10M0 415.5h10M0 415.4h10"/>
<path d="M0 415.3h10M0 415.2h10M0 415.1h10M0 415h10M0 415h10v5h-10v-10h5v5M0 414.9h5M0 414.8h5M0 414.7h5M0 414.6h5M0 414.5h5M0 414.4h5M0 414.3h5"/>
<path d="M0 414.2h5M0 414.1h5M0 414h5M0 413.9h5M0 413.8h5M0 413.7h5M0 413.6h5M0 413.5h5M0 413.4h5M0 413.3h5M0 413.2h5M0 413.1h5"/>
<path d="M0 413h5M0 412.9h5M0 412.8h5M0 412.7h5M0 412.6h5M0 412.5h5M0 412.4h5M0 412.3h5M0 412.2h5M0 412.1h5M0 412h5M0 411.9h5"/>
<path d="M0 411.8h5M0 411.7h5M0 411.6h5M0 411.5h5M0 411.4h5M0 411.3h5M0 411.2h5M0 411.1h5M0 411h5M0 410.9h5M0 410.8h5M0 410.7h5"/>
<path d="M0 410.6h5M0 410.5h5M0 410.4h5M0 410.3h5M0 410.2h5M0 410.1h5M0 419.9h10M0 419.8h10M0 419.7h10M0 419.6h10M0 419.5h10M0 419.4h10"/>
<path d="M0 419.3h10M0 419.2h10M0 419.1h10M0 419h10M47 410v5M97 410v5M147 410v5M197 410v5M247 410v5M293.5 407h7l-3.5 6zM297 405v10M347 410v5"/>
<path d="M397 410v5M447 410v5M497 410v5M547 410v5M572 406h12M584 418.9h10M584 418.8h10M584 418.7h10M584 418.6h10M584 418.5h10M584 418.4h10M584 418.3h10"/>
<path d="M584 418.2h10M584 418.1h10M584 418h10M584 417.9h10M584 417.8h10M584 417.7h10M584 417.6h10M584 417.5h10M584 417.4h10M584 417.3h10M584 417.2h10M584 417.1h10"/>
<path d="M584 417h10M584 416.9h10M584 416.8h10M584 416.7h10M584 416.6h10M584 416.5h10M584 416.4h10M584 416.3h10M584 416.2h10M584 416.1h10M584 416h10M584 415.9h10"/>
<path d="M584 415.8h10M584 415.7h10M584 415.6h10M584 415.5h10M584 415.4h10M584 415.3h10M584 415.2h10M584 415.1h10M584 415h10M584 419.9h10M584 419.8h10M584 419.7h10"/>
<path d="M584 419.6h10M584 419.5h10M584 419.4h10M584 419.3h10M584 419.2h10M584 419.1h10M584 419h10M589 414.9h5M589 414.8h5M589 414.7h5M589 414.6h5M589 414.5h5"/>
<path d="M589 414.4h5M589 414.3h5M589 414.2h5M589 414.1h5M589 414h5M589 413.9h5M589 413.8h5M589 413.7h5M589 413.6h5M589 413.5h5M589 413.4h5M589 413.3h5"/>
<path d="M589 413.2h5M589 413.1h5M589 413h5M589 412.9h5M589 412.8h5M589 412.7h5M589 412.6h5M589 412.5h5M589 412.4h5M589 412.3h5M589 412.2h5M589 412.1h5"/>
<path d="M589 412h5M589 411.9h5M589 411.8h5M589 411.7h5M589 411.6h5M589 411.5h5M589 411.4h5M589 411.3h5M589 411.2h5M589 411.1h5M589 411h5M589 410.9h5"/>
<path d="M589 410.8h5M589 410.7h5M589 410.6h5M589 410.5h5M589 410.4h5M589 410.3h5M589 410.2h5M589 410.1h5M589 410h5v10h-10v-5"/>
<circle cx="170.5" cy="165.4" r="1"/>
<circle cx="498.5" cy="171.9" r="3"/>
<circle cx="498.5" cy="171.9" r="3.7"/>
<circle cx="498.5" cy="171.9" r="3.5"/>
<circle cx="498.5" cy="171.9" r="3.9"/>
<circle cx="156.4" cy="196.9" r="1"/>
<circle cx="164.1" cy="181.7" r="1"/>
<circle cx="466.9" cy="190.2" r="3.5"/>
<circle cx="466.9" cy="190.2" r="3"/>
<circle cx="466.9" cy="190.2" r="3.9"/>
<circle cx="466.9" cy="190.2" r="3.7"/>
<circle cx="472" cy="181.9" r="3"/>
<circle cx="472" cy="181.9" r="2.5"/>
<circle cx="525" cy="181.9" r="3"/>
<circle cx="525" cy="181.9" r="2.5"/>
<circle cx="530.1" cy="190.2" r="3.5"/>
<circle cx="530.1" cy="190.2" r="3"/>
<circle cx="530.1" cy="190.2" r="3.9"/>
<circle cx="530.1" cy="190.2" r="3.7"/>
<circle cx="498.5" cy="208.4" r="44.1"/>
<circle cx="498.5" cy="208.4" r="44"/>
<circle cx="498.5" cy="208.4" r="42"/>
<circle cx="498.5" cy="208.4" r="26.2"/>
<circle cx="498.5" cy="208.4" r="41.8"/>
<circle cx="498.5" cy="208.4" r="26.3"/>
<circle cx="498.5" cy="208.4" r="27.8"/>
<circle cx="498.5" cy="208.4" r="12.5"/>
<circle cx="498.5" cy="208.4" r="21"/>
<circle cx="498.5" cy="208.4" r="4.8"/>
<circle cx="498.5" cy="208.4" r="2.5"/>
<circle cx="498.5" cy="208.4" r="8.6"/>
<circle cx="498.5" cy="208.4" r="10.5"/>
<circle cx="498.5" cy="208.4" r="16"/>
<circle cx="498.5" cy="208.4" r="13.3"/>
<circle cx="498.5" cy="208.4" r="8"/>
<circle cx="498.5" cy="208.4" r="10.3"/>
<circle cx="498.5" cy="208.4" r="3.2"/>
<circle cx="498.5" cy="208.4" r="7.5"/>
<circle cx="466.9" cy="226.7" r="3"/>
<circle cx="466.9" cy="226.7" r="3.5"/>
<circle cx="466.9" cy="226.7" r="3.9"/>
<circle cx="466.9" cy="226.7" r="3.7"/>
<circle cx="472" cy="234.9" r="3"/>
<circle cx="472" cy="234.9" r="2.5"/>
<circle cx="525" cy="234.9" r="3"/>
<circle cx="525" cy="234.9" r="2.5"/>
<circle cx="530.1" cy="226.7" r="3.5"/>
<circle cx="530.1" cy="226.7" r="3"/>
<circle cx="530.1" cy="226.7" r="3.9"/>
<circle cx="530.1" cy="226.7" r="3.7"/>
<circle cx="498.5" cy="244.9" r="3"/>
<circle cx="498.5" cy="244.9" r="3.7"/>
<circle cx="498.5" cy="244.9" r="3.5"/>
<circle cx="498.5" cy="244.9" r="3.9"/>
</g>
<text font-size="7.7" x="445.8" y="406.8">Maßblatt</text>
<g font-size="7">
<text x="404.4" y="406.5">1:1</text>
<text x="526.1" y="406.5">202075</text>
</g>
<text font-size="6.3" x="516.3" y="386.3">GEORGII KOBOLD</text>
<g font-size="5.4">
<text x="45.7" y="213" transform="rotate(-90 45.7 213)">⌀88</text>
<text x="65.7" y="217.3" transform="rotate(-90 65.7 217.3)">⌀55 h7</text>
<text x="104.9" y="217.2" transform="rotate(-90 104.9 217.2)">⌀16 k6</text>
<text x="493.9" y="277.2">⌀75</text>
</g>
<g font-size="4.9">
<text x="29.8" y="9.3">1</text>
<text x="70.8" y="9.3">2</text>
<text x="120.8" y="9.3">3</text>
<text x="170.8" y="9.2">4</text>
<text x="220.8" y="9.2">5</text>
<text x="270.8" y="9.3">6</text>
<text x="320.8" y="9.2">7</text>
<text x="370.8" y="9.3">8</text>
<text x="420.8" y="9.3">9</text>
<text x="469.5" y="9.3">10</text>
<text x="519.6" y="9.3">11</text>
<text x="565.5" y="9.3">12</text>
<text x="16" y="34.3">A</text>
<text x="585" y="34.3">A</text>
<text x="16" y="86.7">B</text>
<text x="585" y="86.7">B</text>
<text x="146.6" y="100.1">42</text>
<text x="279.1" y="100.1">k</text>
<text x="255.9" y="110.8">q</text>
<text x="453.6" y="108.8" transform="rotate(-22 453.6 108.8)">45°</text>
<text x="475" y="117.7" transform="rotate(-12 475 117.7)">25</text>
<text x="515.5" y="116.4" transform="rotate(12 515.5 116.4)">25</text>
<text x="185.5" y="121.6">7</text>
<text x="15.9" y="136.8">C</text>
<text x="182.1" y="133.4">min. 7 für EHEDG-konforme Anbindung</text>
<text x="584.9" y="136.8">C</text>
<text x="139.6" y="144.2">28</text>
<text x="82.2" y="154.7" transform="rotate(-90 82.2 154.7)">min. ⌀25 Naben-Anschluss</text>
<text x="89.9" y="154.7" transform="rotate(-90 89.9 154.7)">für EHEDG-konforme Anbindung</text>
<text x="15.9" y="186.7">D</text>
<text x="584.9" y="186.7">D</text>
<text x="124.2" y="230.6">DIN 332-D M6</text>
<text x="16" y="236.7">E</text>
<text x="585" y="236.7">E</text>
<text x="480.8" y="264.8">M6 x 10</text>
<text x="16.2" y="286.7">F</text>
<text x="585.2" y="286.7">F</text>
<text x="15.8" y="336.8">G</text>
<text x="584.8" y="336.8">G</text>
<text x="94.5" y="364.5">Typ</text>
<text x="180" y="364.5">Resolver R4</text>
<text x="221.5" y="364.5">Resolver und Bremse</text>
<text x="282.3" y="364.5">Geber RQ</text>
<text x="321.1" y="364.5">Geber RQ und Bremse</text>
<text x="157.1" y="372">q</text>
<text x="192.2" y="372">k</text>
<text x="242.2" y="372">k</text>
<text x="292.2" y="372">k</text>
<text x="342.2" y="372">k</text>
<text x="53.5" y="379.1">KSG 264... HD(-MD)-R../S1/PG-HD-I-70..</text>
<text x="154.4" y="379">174</text>
<text x="189.4" y="379">220</text>
<text x="239.4" y="379">255</text>
<text x="289.4" y="379">235</text>
<text x="339.4" y="379">280</text>
<text x="15.9" y="389.2">H</text>
<text x="53.5" y="386.1">KSG 266... HD(-MD)-R../S1/PG-HD-I-70..</text>
<text x="154.4" y="386.1">194</text>
<text x="189.4" y="386.1">240</text>
<text x="239.4" y="386.1">275</text>
<text x="289.4" y="386.1">255</text>
<text x="339.4" y="386.1">300</text>
<text x="584.9" y="389.2">H</text>
<text x="53.5" y="393.2">KSG 268... HD(-MD)-R../S1/PG-HD-I-70..</text>
<text x="154.4" y="393.2">214</text>
<text x="189.4" y="393.2">260</text>
<text x="239.4" y="393.2">295</text>
<text x="289.4" y="393.2">275</text>
<text x="339.4" y="393.2">320</text>
<text x="576.8" y="403.8">1</text>
<text x="29.8" y="414.3">1</text>
<text x="70.8" y="414.3">2</text>
<text x="120.8" y="414.3">3</text>
<text x="170.8" y="414.2">4</text>
<text x="220.8" y="414.2">5</text>
<text x="270.8" y="414.3">6</text>
<text x="320.8" y="414.2">7</text>
<text x="370.8" y="414.3">8</text>
<text x="420.8" y="414.3">9</text>
<text x="469.5" y="414.3">10</text>
<text x="519.6" y="414.3">11</text>
<text x="565.2" y="414.3">A2</text>
</g>
<g font-size="4.6">
<text x="480.3" y="116.5" transform="rotate(-13 480.3 116.5)">°</text>
<text x="520.8" y="117.6" transform="rotate(13 520.8 117.6)">°</text>
</g>
<g font-size="4.2">
<text x="459.8" y="386.6">KSG 26... HD-R../...</text>
<text x="528.2" y="392.5">GmbH &amp; Co. KG</text>
</g>
<g font-size="3.2">
<text x="458" y="363.2">Allgemein-</text>
<text x="481.9" y="365.2">Oberflächen</text>
<text x="458.1" y="367.1">toleranzen</text>
<text x="459.6" y="371.1">DIN ISO</text>
<text x="480.6" y="369.2">DIN ISO 1302</text>
<text x="459.4" y="375.1">2768-mk</text>
<text x="485.1" y="373.2">Reihe 2</text>
</g>
<g font-size="2.8">
<text x="504" y="361">Urheberschutz DIN 34</text>
<text x="504" y="365">Werkstoff</text>
<text x="400.9" y="377">Nr.</text>
<text x="405.9" y="377.2">Änderung</text>
<text x="422" y="377">Datum</text>
<text x="435" y="377">Name</text>
<text x="445" y="377">Gepr.</text>
<text x="422" y="381">Datum</text>
<text x="439.9" y="381">Name</text>
<text x="454" y="381">Typ</text>
<text x="401" y="385">Bearb.</text>
<text x="401" y="389">Gepr.</text>
<text x="419.1" y="385">12.08.2021</text>
<text x="419.1" y="389">12.08.2021</text>
<text x="440.4" y="385">RWA</text>
<text x="440.4" y="389">RWA</text>
<text x="401" y="397">Massstab</text>
<text x="419" y="397">Benennung</text>
<text x="504" y="397">Zeichn.-Nr.</text>
<text x="573" y="397">Bl.</text>
<text x="577.3" y="409">1</text>
</g>
</svg>
